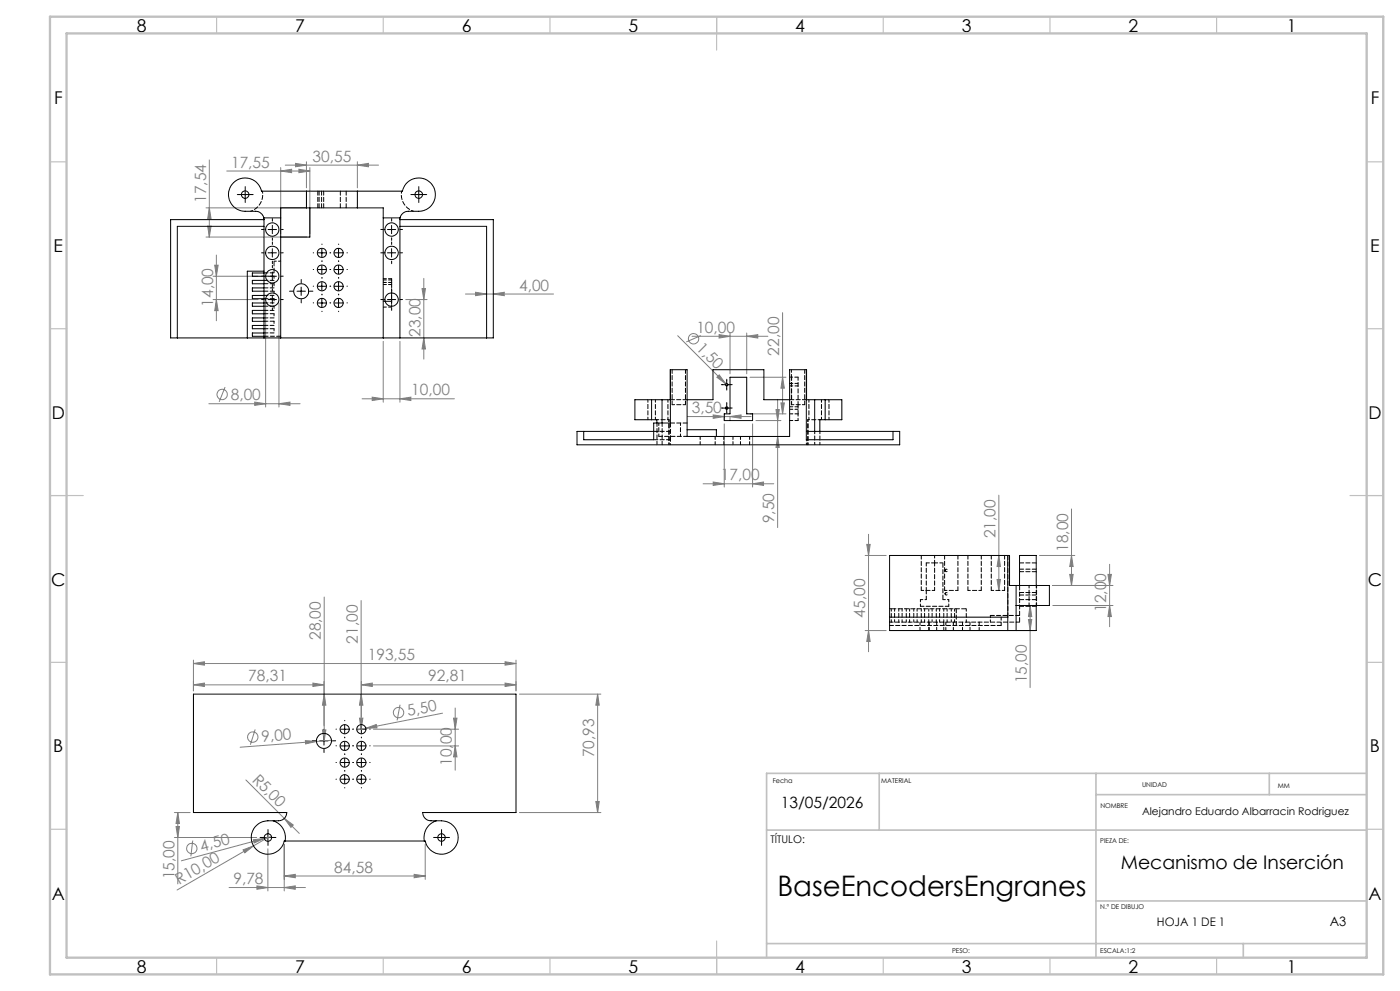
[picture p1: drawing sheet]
<svg xmlns="http://www.w3.org/2000/svg" width="420mm" height="297mm" viewBox="0 0 420 297" stroke-linecap="round" stroke-linejoin="round" font-family="sans-serif">
<g fill="none" stroke="#808080" stroke-width=".3">
<path d="M62.8 47.9v23.1M68 51.3h25M84.2 51.3l3.3-.6v1zM84.2 50.2v19.9M85.6 49.5h28M88.7 49l3.2 .5-3.2 .5zM89.7 50.7l3.3 .6-3.3 .4zM91.9 48.5v7.8M93 50.2v19.9M107.2 49.5l3.3-.5v1zM107.2 48.5v7.8M61.8 71h30.2"/>
<path d="M61.8 62.3h30.2M62.3 67.8h1l-.5 3.2zM62.8 62.3l.5 3.3h-1zM64.4 79.5h1l-.5 3.3zM64.9 76.4v19.7M63.9 89.8h13.5M63.9 82.8h13.5M64.9 89.8l.5 3.3h-1zM79.7 90.8v31.2M83.7 90.8v31.2M121.7 89.8h6.4M126.6 86.5h1l-.5 3.3z"/>
<path d="M127.1 83.4v24.2M139.6 88.1h26.5M142.7 87.6l3.3 .5-3.3 .5zM148 88.1l3.3-.5v1zM219 99.8v12.2M224 99.8v12.2M234.8 93.7v30.3M67.5 116l-1.7 4.4M108.6 119.5h27.7M111.7 119l3.3 .5-3.3 .5zM115 102.3v18.2M120 119.5l3.3-.5v1z"/>
<path d="M120 102.3v18.2M127.1 101.3l.5 3.3h-1zM203.3 100.6l15 15M207.6 100.8h22.8M210.3 100.6l-4.4 1.9M215.7 100.3l3.3 .5-3.3 .5zM215.8 112.4l1.9 2.6-2.6-1.9zM224 100.8l3.3-.5v1zM225 113.1h10.8M233.3 119.7v38.4M234.8 113.1l.5 3.2h-1zM62.7 121h27.3"/>
<path d="M76.4 120.5l3.3 .5-3.3 .5zM83.7 121l3.3-.5v1zM206.2 124.8h19.2M214 124.4l3.3 .4-3.3 .6zM217.3 127v19M217.3 125.1v.8M219 124.8l3.3-.4v1zM219 125.1v.8M225 124h10.8M225.8 127v19M226.8 126h7.5M232.8 122.8h1l-.5 3.2z"/>
<path d="M233.3 130.8l.5 3.3h-1zM234.3 120.8h1l-.5 3.2zM210.9 145h21.2M214 144.5l3.3 .5-3.3 .5zM225.8 145l3.3-.5v1zM299.6 148.4v28.6M321.5 152.5v23M97.3 178.9v43.1M108.3 180v38.5M259.5 166.5h6.4M260 163.2h1.1l-.5 3.3zM260.6 160.1v35.2"/>
<path d="M299.1 173.7h1l-.5 3.3zM299.6 166.5l.5 3.3h-1zM311.9 166.5h10.5M315.8 175.5h18.1M320.9 172.2h1l-.4 3.3zM321.5 166.5l.4 3.3h-1zM332.4 172.2h1l-.5 3.3zM332.9 169.1v18.7M58 198.9l3.3-.6v1.1zM58 197.8v9.2M58 198.9h96.8M151.5 198.3l3.3 .6-3.3 .5z"/>
<path d="M154.8 197.8v9.2M259.5 189h6.4M260.6 189l.5 3.3h-1.1zM308.5 185.7h1l-.5 3.3zM309 181.5l.5 3.3h-1zM309 181.5v24.6M315.8 181.5h18.1M332.9 181.5l.5 3.3h-1zM58 205.2l3.3-.5v1zM58 205.2h39.2M76.6 218.6l-1.5 4.6M93.9 204.7l3.3 .5-3.3 .5z"/>
<path d="M96.7 218.8h1.1l-.5 3.2zM97.2 204.2v13.4M97.3 208l.5 3.3h-1.1zM107.8 215.2h1.1l-.6 3.3zM108.3 208l.6 3.3h-1.1zM108.4 205.2l3.3-.5v1zM108.4 205.2h46.4M109.7 218.3l3.2-1.2 .2 1.1zM112 218.5h25.6M120 211.2l-.9 4.7M132.8 213.7l-25.7 5.1M136.1 215.2h1l-.5 3.3z"/>
<path d="M136.6 212.2v18.6M151.5 204.7l3.3 .5-3.3 .5zM155.8 208h24.5M179.3 208l.5 3.3h-1zM179.3 208v35.5M73.8 233.7l16 16.1M91.6 222l3.3 .2-3.2 .8zM94.9 222.2l-22.9 1.7M99.4 221.9l-4.5 .3M112 223.6h25.6M136.6 223.6l.5 3.2h-1zM52.3 243.5h4.7"/>
<path d="M52.3 251h24.7M52.8 247.7h1l-.5 3.3zM53.3 243.5l.5 3.3h-1zM53.3 243.5v21.4M57.8 251.9l-.5 4.7M72.9 254.7l3.2-1.2-2.7 2.1zM76 251.7l3.3-.4-3.1 1.4zM76.1 253.5l-23 13.2M79.3 251.3l-24.9 6.7M80.4 254.4v12.6M80.4 251l-4.3 2.5M81.5 250.7l-2.2 .6"/>
<path d="M85.3 253v14M85.3 245.3l2.7 2-.7 .7zM127.6 253v10.6M155.8 243.5h24.5M178.8 240.2h1l-.5 3.3zM68.7 266h22.9M77.1 265.5l3.3 .5-3.3 .5zM85.3 262.5l3.3-.5v1.1zM85.3 266l3.3-.5v1zM85.3 262.5h42.3M124.2 262l3.4 .5-3.4 .6z"/>
<circle cx="66.6" cy="118.2" r="1.56"/>
<circle cx="208.1" cy="101.5" r="1.55"/>
<circle cx="119.6" cy="213.5" r="1.56"/>
<circle cx="75.8" cy="220.9" r="1.55"/>
<circle cx="57.5" cy="254.3" r="1.56"/>
</g>
<g fill="none" stroke="#000" stroke-width=".3" stroke-dasharray="15.2 1.3 1.3 1.3">
<path d="M72.3 58.3h-1.1M73.6 57.1v-1.2M73.6 59.6v1.1M74.8 58.3h1.1M124.4 58.3h-1.1M125.6 57.1v-1.2M125.6 59.6v1.1M126.9 58.3h1.1M79.2 75.8h-.7M79.2 68.8h-.7M81.7 73.3v-.8M81.7 78.3v.7"/>
<path d="M81.7 66.3v-.8M81.7 71.3v.7M84.2 75.8h.8M84.2 68.8h.8M94.1 75.8h-.1M96.6 78.3v-.2M96.6 73.3v-.2M96.6 78.3v.1M99.1 75.8h-.1M99.1 75.8h.1M101.6 78.3v-.2M101.6 73.3v-.2"/>
<path d="M101.6 78.3v.1M104.1 75.8h.1M115 68.8h-.8M115 75.8h-.8M117.5 66.3v-.8M117.5 71.3v.7M117.5 73.3v-.8M117.5 78.3v.7M120 68.8h.7M120 75.8h.7M79.2 82.8h-.7M79.2 89.8h-.7"/>
<path d="M81.7 80.3v-.8M81.7 85.3v.7M81.7 87.3v-.8M81.7 92.3v.7M84.2 82.8h.8M84.2 89.8h.8M87.9 87.3h-1M90.4 84.8v-1M90.4 89.8v1M92.9 87.3h1M94.1 90.8h-.1M94.1 85.8h-.1"/>
<path d="M94.1 80.8h-.1M96.6 88.3v-.2M96.6 93.3v.1M96.6 83.3v-.2M96.6 88.3v.1M96.6 83.3v.1M99.1 90.8h.1M99.1 90.8h-.1M99.1 85.8h-.1M99.1 80.8h-.1M99.1 85.8h.1M99.1 80.8h.1"/>
<path d="M101.6 88.3v-.2M101.6 93.3v.1M101.6 83.3v-.2M101.6 88.3v.1M101.6 83.3v.1M104.1 90.8h.1M104.1 85.8h.1M104.1 80.8h.1M115 89.8h-.8M117.5 87.3v-.8M117.5 92.3v.7M120 89.8h.7"/>
<path d="M216.8 115.3h-.4M218 114v-.3M218 116.5v.4M219.3 115.3h.4M216.8 122.3h-.4M218 121v-.3M218 123.5v.4M219.3 122.3h.4M97.2 219.5v-1M100.9 218.5h-.1M103.4 216v-.1M105.9 218.5h.1"/>
<path d="M105.9 218.5h-.1M108.4 216v-.1M110.9 218.5h.1M94.7 222h-1M97.2 224.5v1M99.7 222h1M100.9 223.5h-.1M100.9 228.5h-.1M100.9 233.5h-.1M103.4 221v.1M103.4 221v-.1M103.4 226v.1"/>
<path d="M103.4 226v-.1M103.4 231v.1M103.4 231v-.1M103.4 236v.1M105.9 223.5h-.1M105.9 228.5h-.1M105.9 233.5h-.1M105.9 223.5h.1M105.9 228.5h.1M105.9 233.5h.1M108.4 221v.1M108.4 221v-.1"/>
<path d="M108.4 226v.1M108.4 226v-.1M108.4 231v.1M108.4 231v-.1M108.4 236v.1M110.9 223.5h.1M110.9 228.5h.1M110.9 233.5h.1M79.1 251h-1.1M80.4 249.7v-1.1M80.4 252.2v1.2M81.6 251h1.2"/>
<path d="M131.2 251h-1.1M132.5 249.7v-1.1M132.5 252.2v1.2M133.7 251h1.1"/>
</g>
<g fill="none" stroke="#000" stroke-width=".3">
<path d="M72.3 58.3h2.5M73.6 57.1v2.5M124.4 58.3h2.5M125.6 57.1v2.5M80.4 75.8h2.5M80.4 68.8h2.5M81.7 67.6v2.4M81.7 74.5v2.5M95.3 75.8h2.5M96.6 74.5v2.5M96.6 79.5v2.6M100.3 75.8h2.5"/>
<path d="M101.6 74.5v2.5M101.6 79.5v2.6M116.2 75.8h2.5M116.2 68.8h2.5M117.5 67.6v2.4M117.5 74.5v2.5M80.4 89.8h2.5M80.4 82.8h2.5M81.7 81.5v2.5M81.7 88.5v2.5M89.1 87.3h2.5M90.3 86v2.5"/>
<path d="M95.3 90.8h2.5M95.3 85.8h2.5M95.3 80.8h2.5M96.6 84.6v2.4M96.6 89.5v2.5M100.3 90.8h2.5M100.3 85.8h2.5M100.3 80.8h2.5M101.6 84.6v2.4M101.6 89.5v2.5M116.2 89.8h2.5M117.5 88.5v2.5"/>
<path d="M216.7 115.3h2.6M218 114v2.6M216.7 122.3h2.6M218 121v2.5M102.2 218.5h2.5M103.4 217.3v2.5M107.1 218.5h2.5M108.4 217.3v2.5M95.9 222h2.5M97.2 220.8v2.5M102.2 223.6h2.5M102.2 228.5h2.5"/>
<path d="M102.2 233.5h2.5M103.4 222.3v2.5M103.4 227.3v2.5M103.4 232.3v2.5M107.1 223.6h2.5M107.1 228.5h2.5M107.1 233.5h2.5M108.4 222.3v2.5M108.4 227.3v2.5M108.4 232.3v2.5M79.1 251h2.5M80.4 249.8v2.5"/>
<path d="M131.2 251h2.5M132.5 249.8v2.5"/>
</g>
<g fill="none" stroke="#c0c0c0" stroke-width=".35">
<path d="M65 5v5M115 5v5M165 5v5M215 5v10M265 5v5M315 5v5M365 5v5M15 48.5h5M410 48.5h5M15 98.5h5M410 98.5h5M15 148.5h10"/>
<path d="M405 148.5h10M15 198.5h5M410 198.5h5M15 248.5h5M410 248.5h5M65 287v5M115 287v5M165 287v5M215 282v10M265 287v5M315 287v5M365 287v5"/>
</g>
<path d="M263.8 231.8v17M328.8 231.8v55.2M328.8 238.2h81.2M380.8 231.8v6.4M410 231.8h-180v55.2M230 248.8h180M328.8 270h81.2M230 282.8h180M373 282.8v4.2" fill="none" stroke="#c0c0c0" stroke-width=".5"/>
<path d="M15 5h400v287h-400zM20 10h390v277h-390z" fill="none" stroke="#c0c0c0" stroke-width=".7"/>
<g fill="#808080">
<path d="M215.8 112.4l1.9 2.6-2.6-1.9z"/>
<path d="M85.3 245.3l2.7 2-.7 .7z"/>
<path d="M91.6 222l3.3 .2-3.2 .8z"/>
<path d="M109.7 218.3l3.2-1.2 .2 1.1z"/>
<path d="M76 251.7l3.3-.4-3.1 1.4z"/>
<path d="M72.9 254.7l3.2-1.2-2.7 2.1z"/>
<path d="M151.5 198.3l3.3 .6-3.3 .5zM58 198.9l3.3-.6v1.1zM93.9 204.7l3.3 .5-3.3 .5zM58 205.2l3.3-.5v1z"/>
<path d="M215.7 100.3l3.3 .5-3.3 .5zM224 100.8l3.3-.5v1zM214 144.5l3.3 .5-3.3 .5zM225.8 145l3.3-.5v1zM85.3 262.5l3.3-.5v1.1zM124.2 262l3.4 .5-3.4 .6zM77.1 265.5l3.3 .5-3.3 .5zM85.3 266l3.3-.5v1zM108.4 205.2l3.3-.5v1zM151.5 204.7l3.3 .5-3.3 .5zM142.7 87.6l3.3 .5-3.3 .5zM148 88.1l3.3-.5v1zM76.4 120.5l3.3 .5-3.3 .5zM83.7 121l3.3-.5v1zM88.7 49l3.2 .5-3.2 .5zM107.2 49.5l3.3-.5v1zM84.2 51.3l3.3-.6v1zM89.7 50.7l3.3 .6-3.3 .4z"/>
<path d="M111.7 119l3.3 .5-3.3 .5zM120 119.5l3.3-.5v1z"/>
<path d="M214 124.4l3.3 .4-3.3 .6zM219 124.8l3.3-.4v1z"/>
<path d="M178.8 240.2h1l-.5 3.3zM179.3 208l.5 3.3h-1zM52.8 247.7h1l-.5 3.3zM53.3 243.5l.5 3.3h-1zM96.7 218.8h1.1l-.5 3.2zM97.3 208l.5 3.3h-1.1zM107.8 215.2h1.1l-.6 3.3zM108.3 208l.6 3.3h-1.1zM64.9 89.8l.5 3.3h-1zM64.4 79.5h1l-.5 3.3zM299.1 173.7h1l-.5 3.3zM299.6 166.5l.5 3.3h-1z"/>
<path d="M62.3 67.8h1l-.5 3.2zM62.8 62.3l.5 3.3h-1zM308.5 185.7h1l-.5 3.3zM309 181.5l.5 3.3h-1z"/>
<path d="M234.8 113.1l.5 3.2h-1zM234.3 120.8h1l-.5 3.2zM232.8 122.8h1l-.5 3.2zM233.3 130.8l.5 3.3h-1zM136.1 215.2h1l-.5 3.3zM136.6 223.6l.5 3.2h-1zM126.6 86.5h1l-.5 3.3zM127.1 101.3l.5 3.3h-1zM321.5 166.5l.4 3.3h-1zM320.9 172.2h1l-.4 3.3zM332.4 172.2h1l-.5 3.3zM332.9 181.5l.5 3.3h-1zM260 163.2h1.1l-.5 3.3zM260.6 189l.5 3.3h-1.1z"/>
</g>
<g fill="none" stroke="#000" stroke-width=".3">
<path d="M91.9 57.3v5M107.2 57.3v5M79.1 65.3l.1 .5M79.1 65.3a2.55 2.55 0 0 0-2.4-2h-3.1a5 5 0 0 1-5-4.6 5 5 0 0 1 4.3-5.3 5 5 0 0 1 5.6 3.9h42.2a5 5 0 0 1 5.6-3.9 5 5 0 0 1 4.3 5.3 5 5 0 0 1-5 4.6h-3.1a2.54 2.54 0 0 0-2.5 2M79.1 65.3h5.1M79.2 65.8h-28v35.5h96.8v-35.5h-28M79.2 65.8v35.5M79.2 67.8h-26v33.5M93 62.3v8.7h-8.8M115 65.3h5M120 65.8v35.5M120 67.8h26v33.5"/>
<path d="M120 65.3v.5M79.2 81.8h-3.5v1h3.5M79.2 84h-3.5v1.1h3.5M79.2 86.3h-3.5v1h3.5M79.2 88.5h-3.5v1h3.5M79.2 90.8h-3.5v1h3.5M79.2 93h-3.5v1h3.5M79.2 95.3h-3.5v1h3.5M79.2 97.5h-3.5v1h3.5M79.2 99.8h-3.5v1h3.5M79.2 81.3h-5v20M117.5 87.8v2.5h-2"/>
<path d="M84.2 101.3v-39h30.8v39M195.5 119.8h-5v6h5M195.5 119.8v6M195.5 119.8h3.1M198.6 119.8v7M201.1 110.8v9h-2.5M201.1 110.8v16h-5v5h-21v-2.5M201.1 110.8h5v20h30.8v-20h5M206.1 119.8h7.8v-9h15.3v9h7.7M219 113.1h5v10.9h1.8v2h-8.5v-2h1.7zM241.9 110.8l.1 9h2.4M241.9 110.8v21h26v-2.5"/>
<path d="M244.4 119.8h3.1M244.4 119.8v9.5M247.5 119.8h5.1v6h-5.1M247.5 119.8v6M195.5 125.8h1.6v1M196.1 129.3h-23v4h96.8v-4h-28M206.1 128.8h8.8v2M247.5 125.8h-1.5v3.5M302.3 166.5h.6v9h1.9M302.3 166.5h-35.4v22.5h35.4M302.3 166.5v22.5M304.8 175.5h10v6h-10"/>
<path d="M304.8 175.5v13.5M305.9 175.5v-9h5v9M266.9 185h35.4M302.3 189h2.5M310.9 181.5v7.5h-6.1M58 208h96.8v35.5h-28a2.51 2.51 0 0 0 2.5 2.5h3.2a5 5 0 0 1 4.9 4.6 5 5 0 0 1-4.2 5.3 5 5 0 0 1-5.6-3.8h-42.3a5 5 0 0 1-5.6 3.8 5 5 0 0 1-4.3-5.3 5 5 0 0 1 5-4.6h3.1a2.5 2.5 0 0 0 2.5-2.5h-28zM82 246a5.3 5.3 0 0 1 3.5 6.1M130.8 246a5.3 5.3 0 0 0-3.5 6.1"/>
<circle cx="73.5" cy="58.3" r="1.12"/>
<circle cx="125.6" cy="58.3" r="1.13"/>
<circle cx="81.7" cy="68.8" r="1.99"/>
<circle cx="81.7" cy="75.8" r="2"/>
<circle cx="96.6" cy="75.8" r="1.38"/>
<circle cx="101.6" cy="75.8" r="1.38"/>
<circle cx="117.5" cy="68.8" r="2"/>
<circle cx="117.5" cy="75.8" r="2.01"/>
<circle cx="81.7" cy="82.8" r="1.99"/>
<circle cx="81.7" cy="89.8" r="2"/>
<circle cx="90.4" cy="87.3" r="2.25"/>
<circle cx="96.6" cy="80.8" r="1.38"/>
<circle cx="96.6" cy="90.8" r="1.37"/>
<circle cx="96.6" cy="85.8" r="1.37"/>
<circle cx="101.6" cy="80.8" r="1.38"/>
<circle cx="101.6" cy="90.8" r="1.37"/>
<circle cx="101.6" cy="85.8" r="1.37"/>
<circle cx="117.5" cy="89.8" r="2.01"/>
<circle cx="218" cy="115.3" r=".38"/>
<circle cx="218" cy="122.3" r=".38"/>
<circle cx="103.4" cy="218.5" r="1.37"/>
<circle cx="108.4" cy="218.5" r="1.37"/>
<circle cx="97.2" cy="222" r="2.26"/>
<circle cx="103.4" cy="223.5" r="1.38"/>
<circle cx="103.4" cy="233.5" r="1.37"/>
<circle cx="103.4" cy="228.5" r="1.37"/>
<circle cx="108.4" cy="223.5" r="1.38"/>
<circle cx="108.4" cy="233.5" r="1.37"/>
<circle cx="108.4" cy="228.5" r="1.37"/>
<circle cx="80.4" cy="251" r="1.12"/>
<circle cx="132.5" cy="251" r="1.12"/>
</g>
<g fill="none" stroke="#000" stroke-width=".3" stroke-dasharray="1.3 .6" stroke-dashoffset=".5">
<path d="M194.4 119.8v6M237.4 110.8v2.2M242.7 119.8v6M246.4 119.8v6M196.6 125.8v-6M197.6 130.8v-4M200.4 125.8v-6M201.6 121.3h4M204.1 130.8v-4M244.4 129.3v4M246 133.3v-4M248.7 125.8v-6"/>
<path d="M276.4 177h4M280.4 168.7v-2.2M283.4 177h4M290.4 177h4M297.4 177h4M308.7 175.5v6M310.9 175.5v6M267.4 186.5v-4M268.4 186.5v-4M269.6 182.5v4M270.6 186.5v-4M271.9 182.5v4"/>
<path d="M272.9 186.5v-4M274.1 182.5v4M275.1 186.5v-4M276.4 182.5v4M277.4 186.5v-4M278.6 182.5v4M279.6 186.5v-4M280.9 182.5v4M281.9 186.5v-4M283.1 182.5v4M284.1 186.5v-4M285.4 182.5v4"/>
<path d="M286.4 186.5v-4M289.9 186.5v-4M311 181.5v-6"/>
</g>
<path d="M197.1 133.3v-6.5M197.6 130.8h8.5M198.6 133.3v-6.5M239.4 121.3v2.7M277.9 177v2.7M284.6 181.7h-8.5M305.9 186.5h-39" fill="none" stroke="#000" stroke-width=".3" stroke-dasharray="1.3 .6" stroke-dashoffset=".2"/>
<g fill="none" stroke="#000" stroke-width=".3" stroke-dasharray="1.3 .6">
<path d="M95.4 57.3v5M95.7 57.3v5M97.1 57.3v5M102.1 57.3v5M103.9 57.3v5M96.5 62.3v-5M115.6 90.3h-.6M117.5 83.5v.4M117.5 84.6v.7M79.2 100.8h5M206.1 119.8h-5M236.9 119.8h5.1"/>
<path d="M237.5 113h-.6M196.1 131.8h5M196.1 129.3h5M201.1 126.8h5M201.1 126.8v5M237.4 121.3h.1M302.3 166.5v18.5M305.9 178.3h5M305.9 171.3h5M310.9 179.7h-5M310.9 168.7h-5M310.9 177.6h-5"/>
<path d="M310.9 170.6h-5M266.9 182.5h.5M286.9 182.5v5M310.9 181.7h-5"/>
</g>
<g fill="none" stroke="#000" stroke-width=".3" stroke-dasharray="1.3 .6" stroke-dashoffset=".3">
<path d="M115 84.6h2.5M117.5 85.3v2.5M117.5 85.3h-2.5M117.5 83.5h-2.5M117.5 92h-2.5M117.5 83.9h-2.5M236.9 115.7h2.5M237.4 113v8.3M239.4 113v8.3M239.4 114.9h-2.5M210 130.8v2.5M214.5 133.3v-2.5"/>
<path d="M217.1 130.8v2.5M219.9 133.3v-2.5M222.1 130.8v2.5M224.9 133.3v-2.5M236.9 122.7h2.5M237.5 121.3v-8.3M239.4 124h-2.5M239.4 126h-2.5M239.4 121.9h-2.5M277.9 168.7h2.5M277.9 177v-8.3M280.4 168.7v8.3"/>
<path d="M282.9 168.7h-2.5M276 186.5v2.5M278.6 186.5v2.5M278.8 189v-2.5M281 186.5v2.5M283.1 189v-2.5M283.8 189v-2.5M286 186.5v2.5M288.8 189v-2.5M291 186.5v2.5M293.8 189v-2.5M300.3 185v2.5"/>
</g>
<g fill="none" stroke="#000" stroke-width=".3" stroke-dasharray="1.3 .6" stroke-dashoffset=".6">
<path d="M78.7 57.3a5.2 5.2 0 0 1-3.5 6M120.5 57.3a5.2 5.2 0 0 0 3.5 6M82.2 78.3h2M82.2 82.8v1.2M82.2 85v1.3M82.2 87.3v1.2M82.2 89.5v1.3M82.2 91.8v1.2M82.2 94v1.3M82.2 96.3v1.2M82.2 98.5v1.3M237.5 121.3h3.9"/>
<path d="M239.4 126v-2M276.1 181.7v-2M284.6 181.7v-2M297.1 184.5v2"/>
</g>
<path d="M237.5 113h1.9" fill="none" stroke="#000" stroke-width=".3" stroke-dasharray="1.3 .6" stroke-dashoffset="1"/>
<path d="M201.1 131.8v1.5M241.9 133.3v-1.5" fill="none" stroke="#000" stroke-width=".3" stroke-dasharray="1.3 .6" stroke-dashoffset=".8"/>
<path d="M200.6 133.3v-7.5M200.7 125.8h-3.6M200.7 133.3v-7.5M242.3 125.8h3.7M242.3 125.8v7.5M242.4 133.3v-7.5" fill="none" stroke="#000" stroke-width=".3" stroke-dasharray="1.3 .6" stroke-dashoffset=".7"/>
<g fill="none" stroke="#000" stroke-width=".3" stroke-dasharray="1.3 .6" stroke-dashoffset=".1">
<path d="M79.2 82.8h3M79.2 85h3M79.2 87.3h3M79.2 89.5h3M79.2 91.8h3M79.2 94h3M79.2 96.3h3M79.2 98.5h3M82.2 81.8h-3M82.2 84h-3M82.2 86.3h-3M82.2 88.5h-3"/>
<path d="M82.2 90.8h-3M82.2 93h-3M82.2 95.3h-3M82.2 97.5h-3M82.2 99.8h-3M201.6 110.8v10.5M205.6 121.3v-10.5M241.4 121.3v-10.5M276.4 166.5v10.5M283.4 166.5v10.5M287.4 177v-10.5M290.4 166.5v10.5"/>
<path d="M294.4 177v-10.5M297.4 166.5v10.5M301.4 177v-10.5M266.9 187.5h33.4M297.1 184.5h8.8"/>
</g>
<path d="M117.5 84.6v-.7M283.5 178a.38 .38 0 0 1 .5-.4 .38 .38 0 0 1 .1 .6 .38 .38 0 0 1-.6-.1v-.1M283.5 171a.38 .38 0 0 1 .5-.4 .38 .38 0 0 1 .1 .6 .38 .38 0 0 1-.6-.1v-.1" fill="none" stroke="#000" stroke-width=".3" stroke-dasharray="1.3 .6" stroke-dashoffset=".4"/>
<path d="M117.5 90.3v1.7M277.9 179.7h-1.8M284.6 179.7h-1.7" fill="none" stroke="#000" stroke-width=".3" stroke-dasharray="1.3 .6" stroke-dashoffset=".9"/>
<path d="M82.2 78.3v3.5" fill="none" stroke="#000" stroke-width=".3" stroke-dasharray="1.3 .6" stroke-dashoffset="-.2"/>
<path d="M282.9 168.7v11M305.9 175.5v11M267.4 182.5h22.5" fill="none" stroke="#000" stroke-width=".3" stroke-dasharray="1.3 .6" stroke-dashoffset="-.1"/>
<text font-size="8.5" x="233.3" y="268.7">BaseEncodersEngranes</text>
<text font-size="5.6" x="336.2" y="260.4">Mecanismo de Inserción</text>
<g font-size="5.3">
<text x="41" y="9.5">8</text>
<text x="88.5" y="9.5">7</text>
<text x="138.5" y="9.5">6</text>
<text x="188.5" y="9.5">5</text>
<text x="238.5" y="9.5">4</text>
<text x="288.5" y="9.5">3</text>
<text x="338.5" y="9.5">2</text>
<text x="386" y="9.5">1</text>
<text x="16.2" y="31.2">F</text>
<text x="411.2" y="31.2">F</text>
<text x="16.1" y="75.5">E</text>
<text x="411.1" y="75.5">E</text>
<text x="15.5" y="125.5">D</text>
<text x="410.5" y="125.5">D</text>
<text x="15.4" y="175.5">C</text>
<text x="410.4" y="175.5">C</text>
<text x="16" y="225.5">B</text>
<text x="411" y="225.5">B</text>
<text x="15.5" y="269.7">A</text>
<text x="410.5" y="269.7">A</text>
<text x="41" y="291.5">8</text>
<text x="88.5" y="291.5">7</text>
<text x="138.5" y="291.5">6</text>
<text x="188.5" y="291.5">5</text>
<text x="238.5" y="291.5">4</text>
<text x="288.5" y="291.5">3</text>
<text x="338.5" y="291.5">2</text>
<text x="386" y="291.5">1</text>
</g>
<g font-size="4.7" fill="#808080">
<text x="69.3" y="50.2">17,55</text>
<text x="93.8" y="48.4">30,55</text>
<text x="61.8" y="60.9" transform="rotate(-90 61.8 60.9)">17,54</text>
<text x="155.7" y="87.1">4,00</text>
<text x="63.9" y="91.9" transform="rotate(-90 63.9 91.9)">14,00</text>
<text x="126.1" y="100.9" transform="rotate(-90 126.1 100.9)">23,00</text>
<text x="208.9" y="99.8">10,00</text>
<text x="208.7" y="104.5" transform="rotate(45 208.7 104.5)">1,50</text>
<text x="233.8" y="106.6" transform="rotate(-90 233.8 106.6)">22,00</text>
<text x="69.2" y="119.9">8,00</text>
<text x="123.4" y="118.5">10,00</text>
<text x="207.5" y="123.8">3,50</text>
<text x="216.3" y="144">17,00</text>
<text x="232.3" y="156.8" transform="rotate(-90 232.3 156.8)">9,50</text>
<text x="298.7" y="161.3" transform="rotate(-90 298.7 161.3)">21,00</text>
<text x="320.4" y="165.4" transform="rotate(-90 320.4 165.4)">18,00</text>
<text x="259.6" y="185.1" transform="rotate(-90 259.6 185.1)">45,00</text>
<text x="331.9" y="183.4" transform="rotate(-90 331.9 183.4)">12,00</text>
<text x="96.3" y="191.8" transform="rotate(-90 96.3 191.8)">28,00</text>
<text x="107.4" y="192.9" transform="rotate(-90 107.4 192.9)">21,00</text>
<text x="110.3" y="197.8">193,55</text>
<text x="74.5" y="204.2">78,31</text>
<text x="128.4" y="204.2">92,81</text>
<text x="308" y="204.8" transform="rotate(-90 308 204.8)">15,00</text>
<text x="122.4" y="214.7" transform="rotate(-11 122.4 214.7)">5,50</text>
<text x="78.5" y="222.4" transform="rotate(-4 78.5 222.4)">9,00</text>
<text x="178.3" y="227" transform="rotate(-90 178.3 227)">70,93</text>
<text x="75.4" y="233.9" transform="rotate(45 75.4 233.9)">R5,00</text>
<text x="135.6" y="229.5" transform="rotate(-90 135.6 229.5)">10,00</text>
<text x="60.5" y="255.2" transform="rotate(-15 60.5 255.2)">4,50</text>
<text x="52.3" y="263.6" transform="rotate(-90 52.3 263.6)">15,00</text>
<text x="100.3" y="261.5">84,58</text>
<text x="53.8" y="265.2" transform="rotate(-30 53.8 265.2)">R10,00</text>
<text x="70" y="265">9,78</text>
</g>
<text font-size="4.7" x="234.3" y="242.1">13/05/2026</text>
<text font-size="3.9" x="398.9" y="277.7">A3</text>
<text font-size="3.5" x="347.1" y="277.7">HOJA 1 DE 1</text>
<g font-size="3.2">
<text x="342.6" y="244.3">Alejandro Eduardo Albarracin Rodriguez</text>
<text x="231.1" y="252.5">TÍTULO:</text>
</g>
<g font-size="2">
<text x="231.8" y="234.6">Fecha</text>
<text x="264.4" y="234.6">MATERIAL</text>
<text x="342.6" y="236">UNIDAD</text>
<text x="383.3" y="236.2">MM</text>
<text x="330.1" y="242.1">NOMBRE</text>
<text x="330.1" y="252.5">PIEZA DE:</text>
<text x="330.1" y="272.5">N.º DE DIBUJO</text>
<text x="285.6" y="285.5">PESO:</text>
<text x="330.1" y="285.6">ESCALA:1:2</text>
</g>
</svg>
